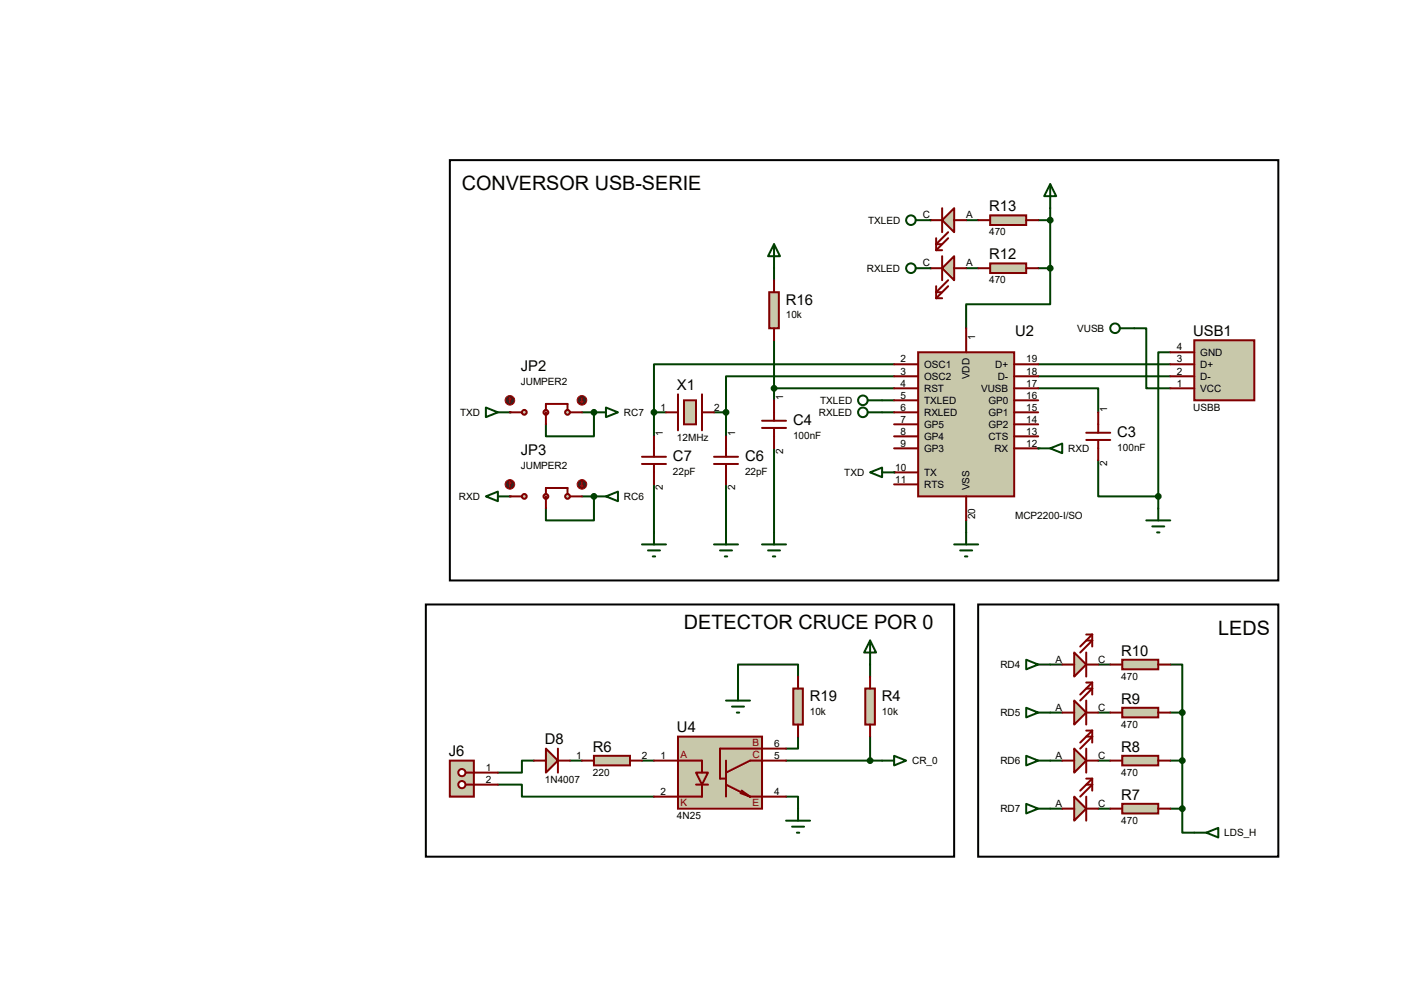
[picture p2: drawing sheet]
<svg xmlns="http://www.w3.org/2000/svg" width="297mm" height="210mm" viewBox="0 0 297 210" stroke-linecap="round" stroke-linejoin="round" font-family="sans-serif">
<g fill="none" stroke="#004000" stroke-width=".42">
<path d="M163.7 56.7v2.6M163.7 72v12.7M189.1 77h-50.8v10.2M189.1 79.6h-35.5v7.6M219.6 79.6h28M219.6 77h28M247.6 74.5h-2.6v30.5M138.3 87.2v5.1M138.3 87.2h2.6M151 87.2h2.6M153.6 87.2v5.1M163.7 94.8v17.8"/>
<path d="M163.7 82.1h25.4M219.6 82.1h12.7v5.1M232.3 97.4v7.6h12.7M138.3 102.4v10.2M153.6 102.4v10.2M204.4 110.1v2.5M245 105v2.5M222.2 140.5h2.5M222.2 150.7h2.5M232.3 140.5h2.6M232.3 150.7h2.6M247.6 140.5h2.5v10.2"/>
<path d="M247.6 150.7h2.5M250.1 150.7v20.3M222.2 160.9h2.5M222.2 171h2.5M232.3 160.9h2.6M232.3 171h2.6M247.6 160.9h2.5M247.6 171h2.5M250.1 171v5.1h2.5"/>
</g>
<g fill="#004000">
<circle cx="189.1" cy="99.9" r=".21"/>
<circle cx="219.6" cy="94.8" r=".21"/>
<circle cx="107.9" cy="87.2" r=".21"/>
<circle cx="107.9" cy="105" r=".21"/>
</g>
<path d="M123.1 87.2h2.5v5.1h-10.1v-2.6" fill="none" stroke="#004000" stroke-width=".42"/>
<circle cx="125.6" cy="87.2" r=".21" fill="#004000"/>
<path d="M123.1 105h2.5v5.1h-10.1v-2.6" fill="none" stroke="#004000" stroke-width=".42"/>
<circle cx="125.6" cy="105" r=".21" fill="#004000"/>
<path d="M204.4 46.6h2.5M204.4 56.7h2.5M186.6 84.7h2.5M186.6 87.2h2.5" fill="none" stroke="#004000" stroke-width=".42"/>
<g fill="#004000">
<circle cx="196.8" cy="46.6" r=".21"/>
<circle cx="196.8" cy="56.7" r=".21"/>
</g>
<g fill="none" stroke="#004000" stroke-width=".42">
<path d="M219.6 46.6h2.6M219.6 56.7h2.6M222.2 56.7v7.6h-17.8v5.1M222.2 44v12.7M239.9 69.4h2.6v12.7h5.1M168.8 155.8v2.5h-2.5M168.8 143.1v-2.6h-12.7v5.1M184.1 140.5v2.6M184.1 155.8v5.1M105.3 165.9h5.1v2.6h27.9M112.9 160.9h-2.5v2.5h-5.1M120.6 160.9h2.5"/>
<path d="M135.8 160.9h2.5M166.3 168.5h2.5v2.5M166.3 160.9h20.3"/>
</g>
<path d="M227.2 138l2.6 2.5-2.6 2.6z" fill="#c8c8aa" stroke="#800000" stroke-width=".42"/>
<path d="M229.8 138v5.1M229.8 135.5h1.3l-2.6 2.5M229.8 134.2h1.3M231.1 134.2l-2.6 2.5M231.1 134.2v2.5M224.7 140.5h2.5M229.8 140.5h2.5" fill="none" stroke="#800000" stroke-width=".42"/>
<path d="M227.2 148.2l2.6 2.5-2.6 2.5z" fill="#c8c8aa" stroke="#800000" stroke-width=".42"/>
<path d="M224.7 150.7h2.5M229.8 148.2v5M229.8 145.6h1.3l-2.6 2.6M229.8 144.4h1.3M229.8 150.7h2.5M231.1 144.4l-2.6 2.5M231.1 144.4v2.5" fill="none" stroke="#800000" stroke-width=".42"/>
<path d="M227.2 158.3l2.6 2.6-2.6 2.5z" fill="#c8c8aa" stroke="#800000" stroke-width=".42"/>
<path d="M229.8 158.3v5.1M229.8 155.8h1.3l-2.6 2.5M229.8 154.5h1.3M231.1 154.5l-2.6 2.6M231.1 154.5v2.6M224.7 160.9h2.5M229.8 160.9h2.5" fill="none" stroke="#800000" stroke-width=".42"/>
<path d="M227.2 168.5l2.6 2.5-2.6 2.6z" fill="#c8c8aa" stroke="#800000" stroke-width=".42"/>
<path d="M224.7 171h2.5M229.8 168.5v5.1M229.8 165.9h1.3l-2.6 2.6M229.8 164.7h1.3M229.8 171h2.5M231.1 164.7l-2.6 2.5M231.1 164.7v2.5" fill="none" stroke="#800000" stroke-width=".42"/>
<path d="M217.1 139.5l2.5 1-2.5 1.1zM217.1 149.7l2.5 1-2.5 1zM217.1 159.9l2.5 1-2.5 1zM219.6 140.5h2.6M219.6 150.7h2.6M217.1 170l2.5 1-2.5 1zM219.6 160.9h2.6M219.6 171h2.6M252.6 176.1h2.6M255.2 176.1l2.5-1v2z" fill="none" stroke="#004000" stroke-width=".42"/>
<path d="M206.9 127.8h63.5v53.4h-63.5z" fill="none" stroke="#000" stroke-width=".42"/>
<path d="M194.2 74.5h20.3v30.5h-20.3z" fill="#c8c8aa" stroke="#800000" stroke-width=".42"/>
<g fill="none" stroke="#800000" stroke-width=".42">
<path d="M189.1 77h5.1M189.1 79.6h5.1M204.4 69.4v5.1M214.5 77h5.1M214.5 79.6h5.1M189.1 82.1h5.1M189.1 84.7h5.1M189.1 87.2h5.1M189.1 89.7h5.1M189.1 92.3h5.1M189.1 94.8h5.1M189.1 99.9h5.1"/>
<path d="M214.5 82.1h5.1M214.5 84.7h5.1M214.5 87.2h5.1M214.5 89.7h5.1M214.5 92.3h5.1M214.5 94.8h5.1M189.1 102.4h5.1M204.4 105v5.1"/>
</g>
<path d="M252.6 72h12.7v12.7h-12.7z" fill="#c8c8aa" stroke="#800000" stroke-width=".42"/>
<path d="M247.6 79.6h5M247.6 77h5M247.6 74.5h5M143.4 83.4v7.6M148.5 83.4v7.6M247.6 82.1h5" fill="none" stroke="#800000" stroke-width=".42"/>
<path d="M201.8 115.1h5.1M203.1 116.4h2.6M204.1 117.7h.5M204.4 112.6v2.5M242.5 110.1h5.1M243.8 111.3h2.5M244.8 112.6h.5M245 107.5v2.6" fill="none" stroke="#004000" stroke-width=".42"/>
<path d="M144.7 84.7h2.5v5h-2.5z" fill="#c8c8aa" stroke="#800000" stroke-width=".42"/>
<path d="M140.9 87.2h2.5M148.5 87.2h2.5" fill="none" stroke="#800000" stroke-width=".42"/>
<g fill="none" stroke="#004000" stroke-width=".42">
<path d="M163.7 51.6l1.3 2.6h-2.5zM163.7 51.6v5.1M125.6 87.2h2.6M128.2 86.2l2.5 1-2.5 1zM125.6 105h2.6M128.2 105l2.5-1v2zM135.8 115.1h5.1M137.1 116.4h2.5M138.1 117.7h.5M138.3 112.6v2.5M151 115.1h5.1M152.3 116.4h2.6"/>
<path d="M153.3 117.7h.5M153.6 112.6v2.5M161.2 115.1h5.1M162.5 116.4h2.5M163.5 117.7h.5M163.7 112.6v2.5"/>
</g>
<path d="M95.2 33.9h175.2v88.9h-175.2z" fill="none" stroke="#000" stroke-width=".42"/>
<path d="M162.7 61.8h2.1v7.6h-2.1z" fill="#c8c8aa" stroke="#800000" stroke-width=".42"/>
<path d="M163.7 59.3v2.5M163.7 69.4v2.6" fill="none" stroke="#800000" stroke-width=".42"/>
<path d="M237.4 139.5h7.6v2.1h-7.6z" fill="#c8c8aa" stroke="#800000" stroke-width=".42"/>
<path d="M234.9 140.5h2.5M245 140.5h2.6" fill="none" stroke="#800000" stroke-width=".42"/>
<path d="M237.4 149.7h7.6v2h-7.6z" fill="#c8c8aa" stroke="#800000" stroke-width=".42"/>
<path d="M234.9 150.7h2.5M245 150.7h2.6" fill="none" stroke="#800000" stroke-width=".42"/>
<path d="M237.4 159.9h7.6v2h-7.6z" fill="#c8c8aa" stroke="#800000" stroke-width=".42"/>
<path d="M234.9 160.9h2.5M245 160.9h2.6" fill="none" stroke="#800000" stroke-width=".42"/>
<path d="M237.4 170h7.6v2h-7.6z" fill="#c8c8aa" stroke="#800000" stroke-width=".42"/>
<g fill="none" stroke="#800000" stroke-width=".42">
<path d="M115.5 86.7v-1.3h4.6v1.3M135.8 96.6h5.1M135.8 98.1h5.1M138.3 92.3v4.3M138.3 98.1v4.3M151 96.6h5.1M151 98.1h5.1M153.6 92.3v4.3M153.6 98.1v4.3M161.2 89h5.1M161.2 90.5h5.1M163.7 84.7v4.3"/>
<path d="M163.7 90.5v4.3M229.8 91.5h5.1M229.8 93h5.1M232.3 87.2v4.3M232.3 93v4.4M234.9 171h2.5M245 171h2.6"/>
</g>
<g fill="#004000" stroke="#004000" stroke-width=".42">
<circle cx="250.1" cy="150.7" r=".51"/>
<circle cx="250.1" cy="160.9" r=".51"/>
<circle cx="250.1" cy="171" r=".51"/>
<circle cx="138.3" cy="87.2" r=".51"/>
<circle cx="153.6" cy="87.2" r=".51"/>
<circle cx="163.7" cy="82.1" r=".51"/>
<circle cx="245" cy="105" r=".51"/>
</g>
<path d="M102.8 86.2l2.5 1-2.5 1zM105.3 87.2h2.6M184.1 99.9l2.5-1v2zM186.6 99.9h2.5M219.6 94.8h2.6M222.2 94.8l2.5-1v2zM102.8 105l2.5-1v2zM105.3 105h2.6" fill="none" stroke="#004000" stroke-width=".42"/>
<g fill="#c8c8aa" stroke="#800000" stroke-width=".42">
<circle cx="110.9" cy="87.2" r=".51"/>
<circle cx="120.1" cy="87.2" r=".51"/>
<circle cx="115.5" cy="87.2" r=".51"/>
</g>
<path d="M107.9 87.2h2.5M115.5 87.2v2.5M120.6 87.2h2.5" fill="none" stroke="#800000" stroke-width=".42"/>
<circle cx="107.9" cy="84.7" r="1.02" fill="#400000" stroke="#f00" stroke-width=".21"/>
<path d="M107.9 84.2l-.3 .2M107.9 84.2l.2 .2M107.9 84.2v1" fill="none" stroke="#f00" stroke-width=".21"/>
<circle cx="123.1" cy="84.7" r="1.02" fill="#400000" stroke="#f00" stroke-width=".21"/>
<path d="M122.9 84.9l.2 .3M123.1 84.2v1M123.4 84.9l-.3 .3" fill="none" stroke="#f00" stroke-width=".21"/>
<path d="M115.5 104.5v-1.3h4.6v1.3" fill="none" stroke="#800000" stroke-width=".42"/>
<g fill="#c8c8aa" stroke="#800000" stroke-width=".42">
<circle cx="110.9" cy="105" r=".51"/>
<circle cx="120.1" cy="105" r=".51"/>
<circle cx="115.5" cy="105" r=".51"/>
</g>
<path d="M107.9 105h2.5M115.5 105v2.5M120.6 105h2.5" fill="none" stroke="#800000" stroke-width=".42"/>
<circle cx="107.9" cy="102.4" r="1.02" fill="#400000" stroke="#f00" stroke-width=".21"/>
<path d="M107.9 101.9l-.3 .3M107.9 101.9l.2 .3M107.9 101.9v1.1" fill="none" stroke="#f00" stroke-width=".21"/>
<circle cx="123.1" cy="102.4" r="1.02" fill="#400000" stroke="#f00" stroke-width=".21"/>
<path d="M122.9 102.7l.2 .3M123.1 101.9v1.1M123.4 102.7l-.3 .3" fill="none" stroke="#f00" stroke-width=".21"/>
<g fill="#004000" stroke="#004000" stroke-width=".42">
<circle cx="125.6" cy="87.2" r=".51"/>
<circle cx="125.6" cy="105" r=".51"/>
</g>
<g fill="none" stroke="#004000" stroke-width=".42">
<path d="M183.6 84.7h3M183.6 87.2h3"/>
<circle cx="182.5" cy="87.2" r="1.02"/>
<circle cx="182.5" cy="84.7" r="1.02"/>
</g>
<path d="M201.8 44v5.1l-2.5-2.5z" fill="#c8c8aa" stroke="#800000" stroke-width=".42"/>
<path d="M196.8 46.6h2.5M198 52.9h1.3M198 50.4v2.5M199.3 44v5.1M200.6 49.1l-2.6 2.5h1.3M200.6 50.4l-2.6 2.5M201.8 46.6h2.6" fill="none" stroke="#800000" stroke-width=".42"/>
<path d="M209.5 45.6h7.6v2h-7.6z" fill="#c8c8aa" stroke="#800000" stroke-width=".42"/>
<path d="M206.9 46.6h2.6M217.1 46.6h2.5" fill="none" stroke="#800000" stroke-width=".42"/>
<path d="M201.8 54.2v5.1l-2.5-2.6z" fill="#c8c8aa" stroke="#800000" stroke-width=".42"/>
<path d="M196.8 56.7h2.5M199.3 54.2v5.1M200.6 59.3l-2.6 2.5h1.3M201.8 56.7h2.6M198 63.1h1.3M198 60.5v2.6M200.6 60.5l-2.6 2.6" fill="none" stroke="#800000" stroke-width=".42"/>
<path d="M209.5 55.7h7.6v2h-7.6z" fill="#c8c8aa" stroke="#800000" stroke-width=".42"/>
<path d="M206.9 56.7h2.6M217.1 56.7h2.5" fill="none" stroke="#800000" stroke-width=".42"/>
<g fill="none" stroke="#004000" stroke-width=".42">
<path d="M222.2 38.9l1.2 2.6h-2.5zM222.2 38.9v5.1M193.7 46.6h3.1M193.7 56.7h3.1"/>
<circle cx="192.7" cy="46.6" r="1.02"/>
<circle cx="192.7" cy="56.7" r="1.02"/>
</g>
<g fill="#004000" stroke="#004000" stroke-width=".42">
<circle cx="222.2" cy="46.6" r=".51"/>
<circle cx="222.2" cy="56.7" r=".51"/>
</g>
<g fill="#c8c8aa" stroke="#800000" stroke-width=".42">
<path d="M143.4 155.8h17.8v15.2h-17.8z"/>
<path d="M147.2 163.4h2.6l-1.3 2.5z"/>
</g>
<path d="M166.3 158.3h-14v6.4h1.3M138.3 160.9h10.2v2.5M147.2 165.9h2.6M148.5 165.9v2.6h-10.2M153.6 160.9v7.6M153.6 165.9l5.1 2.6M156.6 167.7l2.1 .8M156.9 167.2l1.8 1.3M158.7 168.5h7.6M166.3 160.9h-7.6l-5.1 2.5" fill="none" stroke="#800000" stroke-width=".42"/>
<path d="M125.6 159.9h7.7v2h-7.7z" fill="#c8c8aa" stroke="#800000" stroke-width=".42"/>
<path d="M123.1 160.9h2.5M133.3 160.9h2.5" fill="none" stroke="#800000" stroke-width=".42"/>
<path d="M115.5 158.3l2.5 2.6-2.5 2.5z" fill="#c8c8aa" stroke="#800000" stroke-width=".42"/>
<path d="M118 158.3v5.1M112.9 160.9h2.6M118 160.9h2.6" fill="none" stroke="#800000" stroke-width=".42"/>
<path d="M95.2 160.9h5v7.6h-5z" fill="#c8c8aa" stroke="#800000" stroke-width=".42"/>
<path d="M98.5 163.4h1.7" fill="none" stroke="#800000" stroke-width=".42"/>
<circle cx="97.7" cy="163.4" r=".76" fill="#fff" stroke="#800000" stroke-width=".42"/>
<path d="M98.5 165.9h1.7" fill="none" stroke="#800000" stroke-width=".42"/>
<circle cx="97.7" cy="165.9" r=".76" fill="#fff" stroke="#800000" stroke-width=".42"/>
<path d="M100.2 163.4h5.1M100.2 165.9h5.1" fill="none" stroke="#800000" stroke-width=".42"/>
<path d="M153.6 148.2h5.1M154.9 149.4h2.5M155.9 150.7h.5M156.1 145.6v2.6M166.3 173.6h5.1M167.6 174.8h2.5M168.6 176.1h.5M168.8 171v2.6" fill="none" stroke="#004000" stroke-width=".42"/>
<path d="M167.8 145.6h2v7.6h-2z" fill="#c8c8aa" stroke="#800000" stroke-width=".42"/>
<path d="M168.8 143.1v2.5M168.8 153.2v2.6" fill="none" stroke="#800000" stroke-width=".42"/>
<path d="M183 145.6h2.1v7.6h-2.1z" fill="#c8c8aa" stroke="#800000" stroke-width=".42"/>
<path d="M184.1 143.1v2.5M184.1 153.2v2.6" fill="none" stroke="#800000" stroke-width=".42"/>
<g fill="none" stroke="#004000" stroke-width=".42">
<path d="M236.9 69.4h3M184.1 135.5l1.2 2.5h-2.5zM184.1 135.5v5M189.1 159.9l2.6 1-2.6 1zM186.6 160.9h2.5"/>
<circle cx="235.9" cy="69.4" r="1.02"/>
</g>
<circle cx="184.1" cy="160.9" r=".51" fill="#004000" stroke="#004000" stroke-width=".42"/>
<path d="M90.1 127.8h111.7v53.4h-111.7z" fill="none" stroke="#000" stroke-width=".42"/>
<g font-size="4.2">
<text x="97.7" y="40.2">CONVERSOR USB-SERIE</text>
<text x="144.7" y="132.9">DETECTOR CRUCE POR 0</text>
<text x="257.7" y="134.2">LEDS</text>
</g>
<g font-size="3.1">
<text x="209.3" y="44.7">R13</text>
<text x="209.3" y="54.8">R12</text>
<text x="166.2" y="64.4">R16</text>
<text x="214.8" y="71.1">U2</text>
<text x="252.4" y="71.1">USB1</text>
<text x="110.2" y="78.4">JP2</text>
<text x="143.2" y="82.5">X1</text>
<text x="167.8" y="89.8">C4</text>
<text x="236.3" y="92.4">C3</text>
<text x="110.2" y="96.2">JP3</text>
<text x="142.4" y="97.5">C7</text>
<text x="157.6" y="97.5">C6</text>
<text x="237.2" y="138.6">R10</text>
<text x="171.3" y="148.3">R19</text>
<text x="186.6" y="148.3">R4</text>
<text x="237.2" y="148.8">R9</text>
<text x="143.2" y="154.9">U4</text>
<text x="95" y="160">J6</text>
<text x="115.3" y="157.4">D8</text>
<text x="125.4" y="159">R6</text>
<text x="237.2" y="159">R8</text>
<text x="237.2" y="169.1">R7</text>
</g>
<g font-size="2.1">
<text x="183.6" y="47.3">TXLED</text>
<text x="195.2" y="46.2">C</text>
<text x="204.4" y="46.2">A</text>
<text x="209.3" y="49.7">470</text>
<text x="183.4" y="57.5">RXLED</text>
<text x="195.2" y="56.3">C</text>
<text x="204.4" y="56.3">A</text>
<text x="209.3" y="59.9">470</text>
<text x="166.2" y="67.4">10k</text>
<text x="206.3" y="72" transform="rotate(-90 206.3 72)">1</text>
<text x="227.9" y="70.2">VUSB</text>
<text x="190.5" y="76.7">2</text>
<text x="195.5" y="77.8">OSC1</text>
<text x="210.5" y="77.8">D+</text>
<text x="217.1" y="76.7">19</text>
<text x="248.9" y="76.7">3</text>
<text x="248.9" y="74.1">4</text>
<text x="253.9" y="77.8">D+</text>
<text x="253.9" y="75.3">GND</text>
<text x="110.2" y="81.3">JUMPER2</text>
<text x="190.5" y="79.2">3</text>
<text x="190.5" y="81.7">4</text>
<text x="195.5" y="80.3">OSC2</text>
<text x="195.5" y="82.9">RST</text>
<text x="205.1" y="80.2" transform="rotate(-90 205.1 80.2)">VDD</text>
<text x="207.6" y="82.9">VUSB</text>
<text x="211.1" y="80.3">D-</text>
<text x="217.1" y="79.2">18</text>
<text x="217.1" y="81.7">17</text>
<text x="248.9" y="81.7">1</text>
<text x="248.9" y="79.2">2</text>
<text x="253.9" y="82.9">VCC</text>
<text x="253.9" y="80.3">D-</text>
<text x="97.3" y="88">TXD</text>
<text x="132" y="88">RC7</text>
<text x="139.7" y="86.8">1</text>
<text x="151" y="86.8">2</text>
<text x="165.6" y="84.7" transform="rotate(-90 165.6 84.7)">1</text>
<text x="173.2" y="88">RXLED</text>
<text x="173.5" y="85.4">TXLED</text>
<text x="190.5" y="84.3">5</text>
<text x="190.5" y="86.8">6</text>
<text x="190.5" y="89.4">7</text>
<text x="195.5" y="85.4">TXLED</text>
<text x="195.5" y="88">RXLED</text>
<text x="209.1" y="85.4">GP0</text>
<text x="209.1" y="88">GP1</text>
<text x="217.1" y="84.3">16</text>
<text x="217.1" y="86.8">15</text>
<text x="217.1" y="89.4">14</text>
<text x="234.2" y="87.2" transform="rotate(-90 234.2 87.2)">1</text>
<text x="252.4" y="86.8">USBB</text>
<text x="140.2" y="92.3" transform="rotate(-90 140.2 92.3)">1</text>
<text x="143.2" y="93.2">12MHz</text>
<text x="155.5" y="92.3" transform="rotate(-90 155.5 92.3)">1</text>
<text x="167.8" y="92.8">100nF</text>
<text x="190.5" y="91.9">8</text>
<text x="190.5" y="94.4">9</text>
<text x="195.5" y="90.5">GP5</text>
<text x="195.5" y="93">GP4</text>
<text x="195.5" y="95.6">GP3</text>
<text x="209.1" y="90.5">GP2</text>
<text x="209.1" y="93">CTS</text>
<text x="210.4" y="95.6">RX</text>
<text x="217.1" y="91.9">13</text>
<text x="217.1" y="94.4">12</text>
<text x="226" y="95.6">RXD</text>
<text x="236.3" y="95.3">100nF</text>
<text x="110.2" y="99.1">JUMPER2</text>
<text x="142.4" y="100.4">22pF</text>
<text x="157.6" y="100.4">22pF</text>
<text x="165.6" y="96" transform="rotate(-90 165.6 96)">2</text>
<text x="178.6" y="100.7">TXD</text>
<text x="189.4" y="99.5">10</text>
<text x="195.5" y="100.7">TX</text>
<text x="234.2" y="98.6" transform="rotate(-90 234.2 98.6)">2</text>
<text x="97.1" y="105.7">RXD</text>
<text x="132" y="105.7">RC6</text>
<text x="140.2" y="103.6" transform="rotate(-90 140.2 103.6)">2</text>
<text x="155.5" y="103.6" transform="rotate(-90 155.5 103.6)">2</text>
<text x="189.4" y="102.1">11</text>
<text x="195.5" y="103.2">RTS</text>
<text x="205.1" y="103.7" transform="rotate(-90 205.1 103.7)">VSS</text>
<text x="206.3" y="109.9" transform="rotate(-90 206.3 109.9)">20</text>
<text x="214.8" y="109.7">MCP2200-I/SO</text>
<text x="211.6" y="141.3">RD4</text>
<text x="223.3" y="140.2">A</text>
<text x="232.3" y="140.2">C</text>
<text x="237.2" y="143.7">470</text>
<text x="171.3" y="151.2">10k</text>
<text x="186.6" y="151.2">10k</text>
<text x="211.6" y="151.5">RD5</text>
<text x="223.3" y="150.3">A</text>
<text x="232.3" y="150.3">C</text>
<text x="237.2" y="153.9">470</text>
<text x="121.9" y="160.5">1</text>
<text x="135.8" y="160.5">2</text>
<text x="139.7" y="160.5">1</text>
<text x="163.7" y="160.5">5</text>
<text x="163.7" y="157.9">6</text>
<text x="193" y="161.6">CR_0</text>
<text x="211.6" y="161.6">RD6</text>
<text x="223.3" y="160.5">A</text>
<text x="232.3" y="160.5">C</text>
<text x="102.8" y="163">1</text>
<text x="102.8" y="165.6">2</text>
<text x="115.3" y="165.6">1N4007</text>
<text x="125.4" y="164">220</text>
<text x="237.2" y="164">470</text>
<text x="139.7" y="168.1">2</text>
<text x="143.2" y="173.2">4N25</text>
<text x="163.7" y="168.1">4</text>
<text x="211.6" y="171.8">RD7</text>
<text x="223.3" y="170.6">A</text>
<text x="232.3" y="170.6">C</text>
<text x="237.2" y="174.2">470</text>
<text x="259" y="176.9">LDS_H</text>
</g>
<g font-size="2.1" fill="#800000">
<text x="144" y="160.4">A</text>
<text x="159.2" y="160.4">C</text>
<text x="159.2" y="157.8">B</text>
<text x="144" y="170.5">K</text>
<text x="159.2" y="170.5">E</text>
</g>
</svg>
